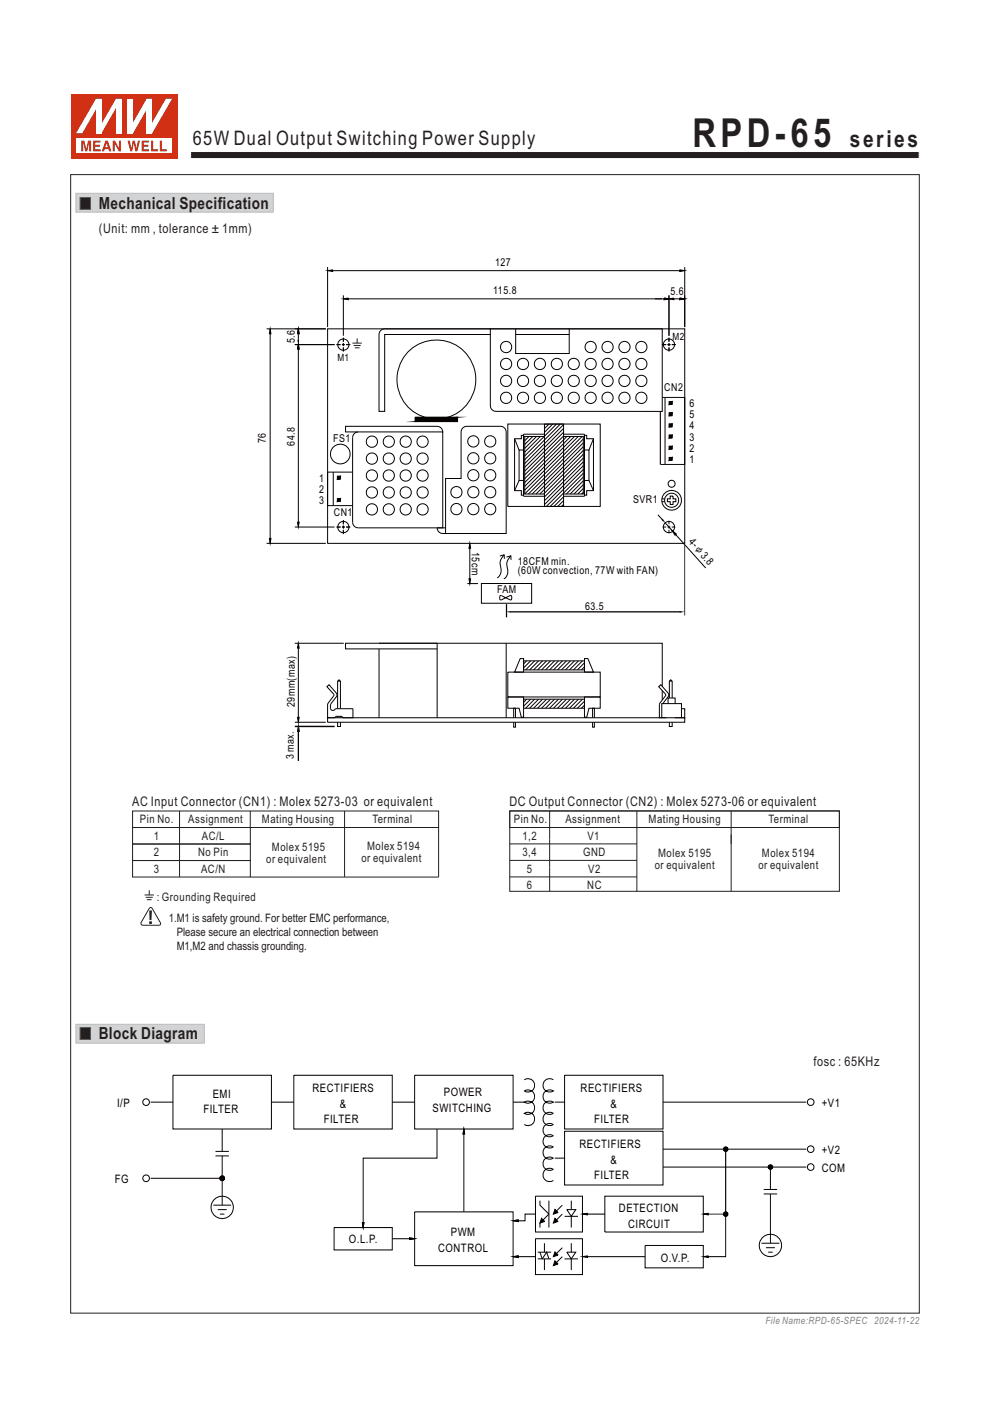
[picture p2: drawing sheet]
<svg xmlns="http://www.w3.org/2000/svg" width="210mm" height="297mm" viewBox="0 0 210 297" stroke-linecap="round" stroke-linejoin="round" font-family="sans-serif">
<path d="M16.1 41h41.9v4h-41.9z" fill-rule="evenodd" fill="#d1d3d4" stroke="#bbbdc0" stroke-width=".21"/>
<path d="M17 41.9h2.2v2.5h-2.2z" fill-rule="evenodd" fill="#231f20" stroke="#58595b" stroke-width=".21"/>
<g fill="none" stroke="#231f20" stroke-width=".21">
<path d="M28.1 171.9h64.9v3.5h-64.9zM28.1 175.4h25v3.5h-25zM28.1 178.9h25v3.5h-25zM38.1 171.9v3.5M53.1 171.9v3.5M73.1 171.9v14M93 175.4v10.5M108.1 178.9h27M108.1 171.9h69.9v3.5h-69.9zM108.1 171.9h69.9v17.1h-69.9zM116.6 171.9v17.1M135.1 171.9v17.1"/>
<path d="M155.1 171.9v17.1M28.1 182.4h25v3.5h-25zM53.1 186h40M108.1 182.4h27M108.1 185.9h27"/>
</g>
<path d="M138.9 63.4h1.5" fill="none" stroke="#050100" stroke-width=".21"/>
<g fill="#050100">
<path d="M140.9 63.2l1 .2-1 .1z"/>
<path d="M144.2 63.2l1 .2-1 .1z"/>
</g>
<path d="M140.9 63.2l1 .2-1 .1zM144.2 63.2l1 .2-1 .1z" fill="none" stroke="#050100" stroke-width=".21"/>
<path d="M141.9 63.4l1-.2v.3z" fill="#050100"/>
<path d="M141.9 63.4l1-.2v.3z" fill="none" stroke="#050100" stroke-width=".21"/>
<g fill="#050100">
<path d="M140.9 63.2l1 .2-1 .1z"/>
<path d="M144.2 63.2l1 .2-1 .1z"/>
</g>
<path d="M140.9 63.2l1 .2-1 .1zM144.2 63.2l1 .2-1 .1z" fill="none" stroke="#050100" stroke-width=".21"/>
<path d="M72.8 63.4l1.1-.2v.3z" fill="#050100"/>
<path d="M72.8 63.4l1.1-.2v.3z" fill="none" stroke="#050100" stroke-width=".21"/>
<path d="M144.2 57.2l1 .2-1 .2z" fill="#050100"/>
<path d="M144.2 57.2l1 .2-1 .2z" fill="none" stroke="#050100" stroke-width=".21"/>
<path d="M69.5 57.4l1.1-.2v.4z" fill="#050100"/>
<path d="M69.5 57.4l1.1-.2v.4z" fill="none" stroke="#050100" stroke-width=".21"/>
<g fill="#050100">
<path d="M63.3 73l.1 1h-.3z"/>
<path d="M63.3 69.7l.1 1.1h-.3z"/>
</g>
<path d="M63.3 73l.1 1h-.3zM63.3 69.7l.1 1.1h-.3z" fill="none" stroke="#050100" stroke-width=".21"/>
<g fill="#050100">
<path d="M63.1 72.1h.3l-.1 1z"/>
<path d="M63.3 73l.1 1h-.3z"/>
<path d="M63.3 69.7l.1 1.1h-.3z"/>
</g>
<path d="M63.3 73l.1 1h-.3zM63.3 69.7l.1 1.1h-.3z" fill="none" stroke="#050100" stroke-width=".21"/>
<path d="M63.1 110.7h.3l-.1 1z" fill="#050100"/>
<path d="M63.1 110.7h.3l-.1 1z" fill="none" stroke="#050100" stroke-width=".21"/>
<path d="M57.3 69.7l.2 1.1h-.4z" fill="#050100"/>
<path d="M57.3 69.7l.2 1.1h-.4z" fill="none" stroke="#050100" stroke-width=".21"/>
<path d="M57.1 114.2h.4l-.2 1z" fill="#050100"/>
<path d="M57.1 114.2h.4l-.2 1z" fill="none" stroke="#050100" stroke-width=".21"/>
<path d="M63.3 136.4l.1 1h-.3z" fill="#050100"/>
<path d="M63.3 136.4l.1 1h-.3z" fill="none" stroke="#050100" stroke-width=".21"/>
<path d="M63.1 152.1h.3l-.1 1z" fill="#050100"/>
<path d="M63.1 152.1h.3l-.1 1z" fill="none" stroke="#050100" stroke-width=".21"/>
<g fill="#050100">
<path d="M140.3 110.2l.3-.2 .6 1z"/>
<path d="M142.5 112.5l1 .7-.3 .3z"/>
</g>
<path d="M142.5 112.5l1 .7-.3 .3z" fill="none" stroke="#050100" stroke-width=".21"/>
<path d="M99.6 115.2l.2 1.1h-.3z" fill="#050100"/>
<path d="M99.6 115.2l.2 1.1h-.3z" fill="none" stroke="#050100" stroke-width=".21"/>
<path d="M99.5 122.7h.3l-.2 1.1z" fill="#050100"/>
<g fill="none" stroke="#050100" stroke-width=".21">
<path d="M69.5 56.6v12.7M70.1 57.4h74.8M145.2 56.6v12.7M56.5 69.7h12.6M57.3 70.5v44M62.5 73.1h8.5M63.3 70.3v2.2M63.3 73.7v37.6M69.5 69.7h.1M69.5 69.7h75.7v45.5h-75.7zM71.3 73.1h.9M72.5 73.1h.6"/>
<path d="M72.8 62.6v8.6M72.8 72.8v.6M72.8 73.7v.9M72.8 71.6v.9M73.4 63.4h68M74.3 73.1h-.9M104 69.7v16.3a1.19 1.19 0 0 0 1.2 1.2h35.3v-17.5h-58.9a1.19 1.19 0 0 0-1.2 1.2v16.3h1.2v-16.3h22.4M109.4 70.9h11.3M109.4 69.7v5.3h11.3v-5.3M140.4 73.1h.9M141.6 73.1h.6M141.9 71.6h.1"/>
<path d="M141.9 72.8v.6M141.9 62.6v8.6M141.9 71.6v.9M141.9 73.7v.9M142.4 63.4h2.4M142.5 73.1h.9M145.2 69.7h.1M75.3 91.8l.7-.2h17.9v20.3h-17.9a1.19 1.19 0 0 1-1.2-1.2v-17.9v-.4zM76 91.6h-2.7v-1.2h19.4a1.19 1.19 0 0 1 1.2 1.2M88.1 88.5h8.9v.9h-8.9zM93.9 91.6h.1M107.7 89.9h19.6v17.5h-19.6z"/>
<path d="M109.1 93l1 2.4M109.1 93h1.5v-.7h.5v12.7h-.5v-1h-1.5zM110.1 95.4h1v6.5h-1zM111.4 92.5l-.1 .1M112.2 92.5l-.9 .9M113 92.5l-1.7 1.7M113.8 92.5l-2.5 2.6M114.6 92.5l-3.3 3.4M115.4 92.5l-4.1 4.2M115.5 92.1h-4.4v13.1h4.4M115.5 92.5h-4.2v12.2h4.2M115.5 89.9h4v17.5h-4z"/>
<path d="M115.6 89.9l-.1 .2M116.4 89.9l-.9 1M117.2 89.9l-1.7 1.8M118 89.9l-2.5 2.6M118.9 89.9l-7.6 7.6M119.5 90.8l-8.2 8.3M119.5 91.6l-8.2 8.3M119.5 90l-8.2 8.3M119.5 92.4l-8.2 8.3M119.5 92.5h4.2v12.2h-4.2M119.5 92.1h4.5v13.1h-4.5M120.2 92.5l-8.9 9"/>
<path d="M121.1 92.5l-9.8 9.8M121.9 92.5l-10.6 10.6M122.7 92.5l-11.4 11.4M123.5 92.5l-12.2 12.2M123.7 99.5l-7.8 7.9M123.7 97.1l-8.2 8.3M123.7 98.7l-8.2 8.3M123.7 97.9l-8.2 8.3M123.7 93.1l-11.6 11.6M123.7 93.9l-10.8 10.8M123.7 94.7l-10 10M123.7 96.3l-8.4 8.4"/>
<path d="M123.7 95.5l-9.2 9.2M124 95.4h.9v6.5h-.9zM124 92.3h.4v.7h1.5v11h-1.5v1h-.4zM125.9 93l-1 2.4M140.1 87.2v11.3M140.5 84.3h4.7v14.2h-5.1M141.1 84.3v14.2M142 85.2h.5v.6h-.5zM142 87.5h.5v.6h-.5zM142 89.9h.5v.6h-.5zM142 92.3h.5v.6h-.5zM142 94.6h.5v.6h-.5z"/>
<path d="M142 97h.5v.6h-.5zM56.5 115.2h12.6M62.5 111.7h8.5M69.5 115.2h.1M70.7 100.1v7.1M71.3 111.7h.9M71.6 105.7h.6v.6h-.6zM71.6 101h.6v.6h-.6zM72.5 111.7h.6M72.8 110.3v.9M72.8 111.4v.6M72.8 112.3v.9"/>
<path d="M73.4 111.7h.9M74.8 100.1h-5.3v7.1h5.3M94.5 111.9h-1.8a1.17 1.17 0 0 0 1.2 1.2h13.5v-21.5a1.21 1.21 0 0 0-1.2-1.2h-7.2a1.19 1.19 0 0 0-1.2 1.2v9.9h-3.3v11.6M99.6 115.8v7.2M110.1 101.9l-1 2.1M119.5 105.3l-2 2.1M119.5 106.1l-1.2 1.3M119.5 106.9l-.4 .5M123.7 100.3l-7 7.1M123.7 101.1l-3.6 3.6M123.7 102l-2.8 2.7M123.7 103.6l-1.2 1.1"/>
<path d="M123.7 102.8l-2 1.9M123.7 104.4l-.3 .3M124.9 101.9l1 2.1M139.5 109.1l1 1.2M140.4 105.8h.6M140.4 106.4h.6M140.5 111.7h.8M141.1 110.9l1.6 1.7M141.6 105.8h.6v-.6h.6v.6h.6v.6h-.6v.6h-.6v-.6h-.6zM141.6 111.7h.6M141.9 111.4v.6M141.9 110.4v.8"/>
<path d="M141.9 112.3v.8M142.5 111.7h.7M143.2 113.2l6.5 7.2M62.5 136.4h10.4M63.3 137v15.4M73.3 136.4h.1M80.4 137.6v14.6M80.4 136.4h60.1v9.1M92.7 137.6h-19.4v-1.2h19.4v15.8M99.1 123.7h2.3M99.5 122.7h.3l-.2 1.1zM99.6 123.8h.1"/>
<path d="M102.1 123.7h10.7v4.2h-10.7zM106 126.3h.4l.9 .4-1.1 .5-.2-.2zM107.3 126.7l.9-.4h.1l.2 .2v.5l-.2 .2zM107.4 136.4v15.8M110.3 139.6h.8v2.9h-2zM124 139.6h.7l1.2 2.9h-1.9zM62.5 153.1h6.6M69.3 145.6l.5-.4 1.5 1.8a.59 .59 0 0 1 0 .8l-1.1 1.4-.1 1.1a.57 .57 0 0 0 .5 .3 .57 .57 0 0 0 .5-.3h3.8v1.9h-2.1l-.3-.3h-1.2l-.3 .3h-1.5v-3l1.3-1.9zM69.5 153.1h.1M69.5 152.2h75.7v.9h-75.7zM71.6 153.1v.9h.6v-.9M71.6 151.9v.3"/>
<path d="M71.6 150.3v-5.9l.3-.3 .3 .3v5.9M71.6 144.4h.6M72.2 151.9v.3M107.7 142.5h19.6v5.3h-19.6zM107.7 147.8h3.4v4.3h-.5l-.5-1.9h-2.4zM109 153.1v1.1h.3v-1.1M109 152.2v-2h.3v2M111.1 148.2h12.9v2h-12.9zM111.1 140.1h12.9v1.9h-12.9zM111.7 148.2l-.6 .7M111.7 140.1l-.6 .7M112.5 148.2l-1.4 1.5"/>
<path d="M112.6 140.1l-1.5 1.5M113.4 148.2l-1.9 2M113.4 140.1l-1.9 1.9M114.2 148.2l-1.9 2M114.2 140.1l-1.9 1.9M115.1 148.2l-1.9 2M115.1 140.1l-1.9 1.9M115.9 148.2l-1.9 2M115.9 140.1l-1.9 1.9M116.8 148.2l-1.9 2M116.8 140.1l-1.9 1.9M117.6 148.2l-1.9 2"/>
<path d="M117.6 140.1l-1.9 1.9M118.5 148.2l-1.9 2M118.5 140.1l-1.9 1.9M119.3 148.2l-1.9 2M119.3 140.1l-1.9 1.9M120.2 148.2l-2 2M120.2 140.1l-2 1.9M121 148.2l-1.9 2M121 140.1l-1.9 1.9M121.9 148.2l-2 2M121.9 140.1l-2 1.9M122.7 148.2l-1.9 2"/>
<path d="M122.7 140.1l-1.9 1.9M123.5 148.2l-1.9 2M123.5 140.1l-1.9 1.9M124 147.8h3.3v2.4h-2.4l-.5 1.9h-.4zM124 149.5l-.7 .7M124 148.7l-1.5 1.5M124 141.4l-.7 .6M124 140.5l-1.5 1.5M125.7 153.1v1.1h.4v-1.1M125.7 152.2v-2h.4v2M140.4 152.2v-3h4.1v3M140.5 146.4v2"/>
<path d="M140.6 149.2l1.1-1.4a.59 .59 0 0 0 0-.8l-1.5-1.8-.5 .4 1.5 1.7-1.3 1.9v3h1.4M141.7 149.2v-1.2h1.5v1.2M142 153.1v.9h.6v-.9M142 148v-3.6l.3-.3 .3 .3v3.6M142 144.4h.5M144.5 150.3h.7v1.9h-2.1"/>
<circle cx="72.8" cy="73.1" r="1.19"/>
<circle cx="107.3" cy="73.6" r="1.2"/>
<circle cx="107.3" cy="77.2" r="1.2"/>
<circle cx="110.9" cy="77.2" r="1.2"/>
<circle cx="114.5" cy="77.2" r="1.2"/>
<circle cx="118.1" cy="77.2" r="1.2"/>
<circle cx="121.7" cy="77.2" r="1.2"/>
<circle cx="125.3" cy="77.2" r="1.2"/>
<circle cx="125.3" cy="73.6" r="1.2"/>
<circle cx="128.9" cy="77.2" r="1.2"/>
<circle cx="128.9" cy="73.6" r="1.2"/>
<circle cx="132.5" cy="77.2" r="1.2"/>
<circle cx="132.5" cy="73.6" r="1.2"/>
<circle cx="136" cy="77.2" r="1.2"/>
<circle cx="136" cy="73.6" r="1.2"/>
<circle cx="141.9" cy="73.1" r="1.19"/>
<circle cx="72.2" cy="96.3" r="2.09"/>
<circle cx="78.9" cy="93.6" r="1.2"/>
<circle cx="78.9" cy="97.2" r="1.2"/>
<circle cx="82.5" cy="97.2" r="1.2"/>
<circle cx="82.5" cy="93.6" r="1.2"/>
<circle cx="86.1" cy="93.6" r="1.2"/>
<circle cx="86.1" cy="97.2" r="1.2"/>
<circle cx="89.6" cy="93.6" r="1.2"/>
<circle cx="89.6" cy="97.2" r="1.2"/>
<circle cx="92.5" cy="80.5" r="8.4"/>
<circle cx="100.4" cy="97.2" r="1.2"/>
<circle cx="100.4" cy="93.6" r="1.2"/>
<circle cx="104" cy="97.2" r="1.2"/>
<circle cx="104" cy="93.6" r="1.2"/>
<circle cx="107.3" cy="84.3" r="1.2"/>
<circle cx="107.3" cy="80.8" r="1.2"/>
<circle cx="110.9" cy="84.3" r="1.2"/>
<circle cx="110.9" cy="80.8" r="1.2"/>
<circle cx="114.5" cy="84.3" r="1.2"/>
<circle cx="114.5" cy="80.8" r="1.2"/>
<circle cx="118.1" cy="84.3" r="1.2"/>
<circle cx="118.1" cy="80.8" r="1.2"/>
<circle cx="121.7" cy="84.3" r="1.2"/>
<circle cx="121.7" cy="80.8" r="1.2"/>
<circle cx="125.3" cy="84.3" r="1.2"/>
<circle cx="125.3" cy="80.8" r="1.2"/>
<circle cx="128.9" cy="84.3" r="1.2"/>
<circle cx="128.9" cy="80.8" r="1.2"/>
<circle cx="132.5" cy="84.3" r="1.2"/>
<circle cx="132.5" cy="80.8" r="1.2"/>
<circle cx="136" cy="84.3" r="1.2"/>
<circle cx="136" cy="80.8" r="1.2"/>
<circle cx="72.8" cy="111.7" r="1.19"/>
<circle cx="78.9" cy="100.8" r="1.2"/>
<circle cx="78.9" cy="104.4" r="1.2"/>
<circle cx="78.9" cy="108" r="1.19"/>
<circle cx="82.5" cy="100.8" r="1.2"/>
<circle cx="82.5" cy="104.4" r="1.2"/>
<circle cx="82.5" cy="108" r="1.19"/>
<circle cx="86.1" cy="100.8" r="1.2"/>
<circle cx="86.1" cy="104.4" r="1.2"/>
<circle cx="86.1" cy="108" r="1.2"/>
<circle cx="89.6" cy="100.8" r="1.2"/>
<circle cx="89.6" cy="104.4" r="1.2"/>
<circle cx="89.6" cy="108" r="1.2"/>
<circle cx="96.8" cy="104.4" r="1.2"/>
<circle cx="96.8" cy="107.9" r="1.2"/>
<circle cx="100.4" cy="104.4" r="1.2"/>
<circle cx="100.4" cy="107.9" r="1.2"/>
<circle cx="100.4" cy="100.8" r="1.2"/>
<circle cx="104" cy="107.9" r="1.2"/>
<circle cx="104" cy="104.4" r="1.2"/>
<circle cx="104" cy="100.8" r="1.2"/>
<circle cx="141.9" cy="111.7" r="1.19"/>
<circle cx="142.4" cy="106.1" r="2.09"/>
<circle cx="142.5" cy="102.6" r=".75"/>
<circle cx="142.5" cy="106.1" r="1.5"/>
</g>
<g fill="#050100" stroke="#050100" stroke-width=".21">
<path d="M71.6 106.3l.6-.6v.6z" fill-rule="evenodd"/>
<path d="M71.6 105.7h.6l-.6 .6z" fill-rule="evenodd"/>
<path d="M72.2 101v.6h-.6z" fill-rule="evenodd"/>
<path d="M71.6 101h.6l-.6 .6z" fill-rule="evenodd"/>
<path d="M88.1 88.5h8.9l-8.9 .9z" fill-rule="evenodd"/>
<path d="M88.1 89.4l8.9-.9v.9z" fill-rule="evenodd"/>
<path d="M142 85.8l.5-.6v.6z" fill-rule="evenodd"/>
<path d="M142 85.2h.5l-.5 .6z" fill-rule="evenodd"/>
<path d="M142.5 87.5v.6h-.5z" fill-rule="evenodd"/>
<path d="M142 87.5h.5l-.5 .6z" fill-rule="evenodd"/>
<path d="M142.5 89.9v.6h-.5z" fill-rule="evenodd"/>
<path d="M142 89.9h.5l-.5 .6z" fill-rule="evenodd"/>
<path d="M142.5 92.3v.6h-.5z" fill-rule="evenodd"/>
<path d="M142 92.3h.5l-.5 .6z" fill-rule="evenodd"/>
<path d="M142.5 94.6v.6h-.5z" fill-rule="evenodd"/>
<path d="M142 94.6h.5l-.5 .6z" fill-rule="evenodd"/>
<path d="M142.5 97v.6h-.5z" fill-rule="evenodd"/>
<path d="M142 97h.5l-.5 .6z" fill-rule="evenodd"/>
</g>
<path d="M38.1 175.4v10.5" fill="none" stroke="#231f20" stroke-width=".21"/>
<path d="M16.1 217.2h27.2v4h-27.2z" fill-rule="evenodd" fill="#d1d3d4" stroke="#bbbdc0" stroke-width=".21"/>
<path d="M17 217.9h2.2v2.5h-2.2z" fill-rule="evenodd" fill="#231f20" stroke="#58595b" stroke-width=".21"/>
<g fill="none" stroke="#050100" stroke-width=".21">
<path d="M140.6 233.7h30.4M45.2 255.5h3.8M46.2 256.5h1.9M46.7 257.4h.9M47.1 245.1v10.4M113.6 257.4h-2.2v1.4h-2.2M163.4 253.2v10.4M161.5 263.6h3.8M162.5 264.5h1.9M162.9 265.5h1"/>
<circle cx="47.1" cy="256" r="2.38"/>
<circle cx="163.4" cy="264.1" r="2.37"/>
</g>
<path d="M153.9 257.4l.4-.2 .1 .2z" fill="#050100"/>
<path d="M153.9 257.4l.4-.2 .1 .2z" fill="none" stroke="#050100" stroke-width=".21"/>
<path d="M154.2 257l.1 .2-.4 .2z" fill="#050100"/>
<path d="M154.2 257l.1 .2-.4 .2z" fill="none" stroke="#050100" stroke-width=".21"/>
<path d="M153.9 256.9l.3 .1-.3 .4z" fill="#050100"/>
<path d="M153.9 256.9l.3 .1-.3 .4z" fill="none" stroke="#050100" stroke-width=".21"/>
<path d="M153.7 257l.2-.1v.5z" fill="#050100"/>
<path d="M153.7 257l.2-.1v.5z" fill="none" stroke="#050100" stroke-width=".21"/>
<path d="M153.5 257.2l.2-.2 .2 .4z" fill="#050100"/>
<path d="M153.5 257.2l.2-.2 .2 .4z" fill="none" stroke="#050100" stroke-width=".21"/>
<path d="M153.5 257.2l.4 .2h-.5z" fill="#050100"/>
<path d="M153.5 257.2l.4 .2h-.5z" fill="none" stroke="#050100" stroke-width=".21"/>
<path d="M153.4 257.4h.5l-.4 .3z" fill="#050100"/>
<path d="M153.4 257.4h.5l-.4 .3z" fill="none" stroke="#050100" stroke-width=".21"/>
<path d="M153.5 257.7l.4-.3-.2 .4z" fill="#050100"/>
<path d="M153.5 257.7l.4-.3-.2 .4z" fill="none" stroke="#050100" stroke-width=".21"/>
<path d="M153.9 257.4v.5l-.2-.1z" fill="#050100"/>
<path d="M153.9 257.4v.5l-.2-.1z" fill="none" stroke="#050100" stroke-width=".21"/>
<path d="M153.9 257.4l.3 .4-.3 .1z" fill="#050100"/>
<path d="M153.9 257.4l.3 .4-.3 .1z" fill="none" stroke="#050100" stroke-width=".21"/>
<path d="M153.9 257.4l.4 .3-.1 .1z" fill="#050100"/>
<path d="M153.9 257.4l.4 .3-.1 .1z" fill="none" stroke="#050100" stroke-width=".21"/>
<path d="M153.9 257.4h.5l-.1 .3z" fill="#050100"/>
<g fill="none" stroke="#050100" stroke-width=".21">
<path d="M62.3 228h20.9v11.4h-20.9zM83.2 233.7h4.7M87.9 228h20.9v11.4h-20.9zM92.7 239.4v6.1h-15.7v14.8M98.4 239.9v17M108.8 233.7h2.4M111.2 228.9a1.42 1.42 0 0 1 2.2 1.2 1.42 1.42 0 0 1-2.2 1.2 1.42 1.42 0 0 1 2.2 1.2 1.42 1.42 0 0 1-2.2 1.2 1.42 1.42 0 0 1 2.2 1.2 1.42 1.42 0 0 1-2.2 1.2 1.42 1.42 0 0 1 2.2 1.1 1.42 1.42 0 0 1-2.2 1.2M87.9 256.9h20.9v11.4h-20.9zM117.4 240.8a1.42 1.42 0 0 0-2.2 1.2 1.42 1.42 0 0 0 2.2 1.2 1.42 1.42 0 0 0-2.2 1.2 1.42 1.42 0 0 0 2.2 1.1 1.42 1.42 0 0 0-2.2 1.2 1.42 1.42 0 0 0 2.2 1.2 1.42 1.42 0 0 0-2.2 1.2 1.42 1.42 0 0 0 2.2 1.2M124.1 257.4h4.2M128.3 253.6h20.9v7.6h-20.9zM153.9 243.3v14.1h-4"/>
<path d="M153.9 257.4h.5l-.1 .3zM83.2 262.6h4.1M136.8 264.1h12.4v4.7h-12.4z"/>
</g>
<path d="M163.4 247.4l.4-.2 .1 .2z" fill="#050100"/>
<path d="M163.4 247.4l.4-.2 .1 .2z" fill="none" stroke="#050100" stroke-width=".21"/>
<path d="M163.6 247l.2 .2-.4 .2z" fill="#050100"/>
<path d="M163.6 247l.2 .2-.4 .2z" fill="none" stroke="#050100" stroke-width=".21"/>
<path d="M163.4 247h.2l-.2 .4z" fill="#050100"/>
<path d="M163.4 247h.2l-.2 .4z" fill="none" stroke="#050100" stroke-width=".21"/>
<path d="M163.2 247h.2v.4z" fill="#050100"/>
<path d="M163.2 247h.2v.4z" fill="none" stroke="#050100" stroke-width=".21"/>
<path d="M163 247.2l.2-.2 .2 .4z" fill="#050100"/>
<path d="M163 247.2l.2-.2 .2 .4z" fill="none" stroke="#050100" stroke-width=".21"/>
<path d="M163 247.2l.4 .2h-.5z" fill="#050100"/>
<path d="M163 247.2l.4 .2h-.5z" fill="none" stroke="#050100" stroke-width=".21"/>
<path d="M162.9 247.4h.5l-.4 .3z" fill="#050100"/>
<path d="M162.9 247.4h.5l-.4 .3z" fill="none" stroke="#050100" stroke-width=".21"/>
<path d="M163 247.7l.4-.3-.2 .5z" fill="#050100"/>
<path d="M163 247.7l.4-.3-.2 .5z" fill="none" stroke="#050100" stroke-width=".21"/>
<path d="M163.4 247.4v.5h-.2z" fill="#050100"/>
<path d="M163.4 247.4v.5h-.2z" fill="none" stroke="#050100" stroke-width=".21"/>
<path d="M163.4 247.4l.2 .5h-.2z" fill="#050100"/>
<path d="M163.4 247.4l.2 .5h-.2z" fill="none" stroke="#050100" stroke-width=".21"/>
<path d="M163.4 247.4l.4 .3-.2 .2z" fill="#050100"/>
<path d="M163.4 247.4l.4 .3-.2 .2z" fill="none" stroke="#050100" stroke-width=".21"/>
<path d="M163.4 247.4h.5l-.1 .3z" fill="#050100"/>
<path d="M163.4 247.4h.5l-.1 .3z" fill="none" stroke="#050100" stroke-width=".21"/>
<path d="M153.9 243.6l.4-.2 .1 .2z" fill="#050100"/>
<path d="M153.9 243.6l.4-.2 .1 .2z" fill="none" stroke="#050100" stroke-width=".21"/>
<path d="M154.2 243.2l.1 .2-.4 .2z" fill="#050100"/>
<path d="M154.2 243.2l.1 .2-.4 .2z" fill="none" stroke="#050100" stroke-width=".21"/>
<path d="M153.9 243.2h.3l-.3 .4z" fill="#050100"/>
<path d="M153.9 243.2h.3l-.3 .4z" fill="none" stroke="#050100" stroke-width=".21"/>
<path d="M153.7 243.2h.2v.4z" fill="#050100"/>
<path d="M153.7 243.2h.2v.4z" fill="none" stroke="#050100" stroke-width=".21"/>
<path d="M153.5 243.4l.2-.2 .2 .4z" fill="#050100"/>
<path d="M153.5 243.4l.2-.2 .2 .4z" fill="none" stroke="#050100" stroke-width=".21"/>
<path d="M153.5 243.4l.4 .2h-.5z" fill="#050100"/>
<path d="M153.5 243.4l.4 .2h-.5z" fill="none" stroke="#050100" stroke-width=".21"/>
<path d="M153.4 243.6h.5l-.4 .3z" fill="#050100"/>
<path d="M153.4 243.6h.5l-.4 .3z" fill="none" stroke="#050100" stroke-width=".21"/>
<path d="M153.5 243.9l.4-.3-.2 .5z" fill="#050100"/>
<path d="M153.5 243.9l.4-.3-.2 .5z" fill="none" stroke="#050100" stroke-width=".21"/>
<path d="M153.9 243.6v.5h-.2z" fill="#050100"/>
<path d="M153.9 243.6v.5h-.2z" fill="none" stroke="#050100" stroke-width=".21"/>
<path d="M153.9 243.6l.3 .5h-.3z" fill="#050100"/>
<path d="M153.9 243.6l.3 .5h-.3z" fill="none" stroke="#050100" stroke-width=".21"/>
<path d="M153.9 243.6l.4 .3-.1 .2z" fill="#050100"/>
<path d="M153.9 243.6l.4 .3-.1 .2z" fill="none" stroke="#050100" stroke-width=".21"/>
<path d="M153.9 243.6h.5l-.1 .3z" fill="#050100"/>
<g fill="none" stroke="#050100" stroke-width=".21">
<path d="M119.7 239.8h20.9v11.4h-20.9zM113.6 253.6h9.9v7.6h-9.9zM117.7 245.5h2M140.6 247.4h30.4M140.6 243.6h30.4M153.9 243.6h.5l-.1 .3zM162 253.1h2.8M162 252.2h2.8M163.4 247.4v4.8M70.9 260.3h12.3v4.7h-12.3z"/>
<circle cx="172" cy="247.4" r=".71"/>
<circle cx="172" cy="243.6" r=".71"/>
</g>
<path d="M117.7 258.3l.7 .7-1 .3z" fill="#050100"/>
<path d="M117.7 258.3l.7 .7-1 .3z" fill="none" stroke="#050100" stroke-width=".21"/>
<path d="M114.9 258.3l.6 .7-1 .3z" fill="#050100"/>
<path d="M114.9 258.3l.6 .7-1 .3z" fill="none" stroke="#050100" stroke-width=".21"/>
<path d="M117.7 256.4l.7 .7-1 .3z" fill="#050100"/>
<g fill="none" stroke="#050100" stroke-width=".21">
<path d="M31.9 233.7h4.8M36.7 228h20.9v11.4h-20.9zM47.1 239.4v4.7M57.6 233.7h4.7M117.4 228.9a1.42 1.42 0 0 0-2.2 1.2 1.42 1.42 0 0 0 2.2 1.2 1.42 1.42 0 0 0-2.2 1.2 1.42 1.42 0 0 0 2.2 1.2 1.42 1.42 0 0 0-2.2 1.2 1.42 1.42 0 0 0 2.2 1.2 1.42 1.42 0 0 0-2.2 1.1 1.42 1.42 0 0 0 2.2 1.2 1.42 1.42 0 0 0-2.2 1.2 1.42 1.42 0 0 0 2.2 1.2M117.7 233.7h2M119.7 228h20.9v11.4h-20.9zM31.9 249.8h15.2M45.7 244.1h2.8M45.7 245.1h2.8M46.7 249.8h.4l-.4 .3zM46.7 249.6l.4 .2h-.4z"/>
<path d="M46.7 250.1l.4-.3-.2 .4zM46.9 249.4l.2-.1v.5zM46.9 249.4l.2 .4-.4-.2zM47.1 249.3l.3 .1-.3 .4zM47.1 249.8l.4 .3-.1 .1zM47.1 249.8l.3 .4-.3 .1zM47.1 249.8v.5l-.2-.1zM47.1 249.8l.4-.2 .1 .2zM47.1 249.8h.5l-.1 .3zM47.4 249.4l.1 .2-.4 .2zM114.5 254.6v.9l1.9 1.9-1.9 1.9v1M116.4 254.6v5.7"/>
<path d="M117.7 256.4l.7 .7-1 .3zM119.3 257.4l-1.9 1.9M119.3 255.5l-1.9 1.9M119.7 257.9h2.9M120.2 256.5h1.9l-.9 1.4zM121.2 254.6v1.9M121.2 257.9v2.4M109.4 266.4h4.2M113.6 262.6h9.9v7.6h-9.9zM114.1 266.9h2.8M114.1 265.5h2.8M114.5 265.5l.5 1.4 .9-1.4 .5 1.4"/>
<path d="M115.5 263.6v1.9M115.5 266.9v2.4M119.3 264.5l-1.9 1.9M119.3 266.4l-1.9 1.9M119.7 266.9h2.9M120.2 265.5h1.9l-.9 1.4zM121.2 263.6v1.9M121.2 266.9v2.4"/>
<circle cx="31" cy="233.7" r=".71"/>
<circle cx="172" cy="233.7" r=".71"/>
<circle cx="31" cy="249.8" r=".71"/>
</g>
<g fill="#050100" stroke="#050100" stroke-width=".21">
<path d="M47.1 249.8l.4-.2 .1 .2z" fill-rule="evenodd"/>
<path d="M47.4 249.4l.1 .2-.4 .2z" fill-rule="evenodd"/>
<path d="M47.1 249.3l.3 .1-.3 .4z" fill-rule="evenodd"/>
<path d="M46.9 249.4l.2-.1v.5z" fill-rule="evenodd"/>
<path d="M46.9 249.4l.2 .4-.4-.2z" fill-rule="evenodd"/>
<path d="M46.7 249.6l.4 .2h-.4z" fill-rule="evenodd"/>
<path d="M46.7 249.8h.4l-.4 .3z" fill-rule="evenodd"/>
<path d="M46.7 250.1l.4-.3-.2 .4z" fill-rule="evenodd"/>
<path d="M47.1 249.8v.5l-.2-.1z" fill-rule="evenodd"/>
<path d="M47.1 249.8l.3 .4-.3 .1z" fill-rule="evenodd"/>
<path d="M47.1 249.8l.4 .3-.1 .1z" fill-rule="evenodd"/>
<path d="M47.1 249.8h.5l-.1 .3z" fill-rule="evenodd"/>
</g>
<path d="M117.7 265.4l.7 .7-1 .3z" fill="#050100"/>
<path d="M117.7 265.4l.7 .7-1 .3z" fill="none" stroke="#050100" stroke-width=".21"/>
<path d="M117.7 267.3l.7 .7-1 .3z" fill="#050100"/>
<path d="M76.9 259.2h.3l-.2 1.1zM153.9 257.4v9h-4.3M77 260.2h.1M86.8 262.5l1.1 .1-1.1 .2zM117.7 267.3l.7 .7-1 .3zM124.1 266.4h12.7" fill="none" stroke="#050100" stroke-width=".21"/>
<g fill="#050100" stroke="#050100" stroke-width=".21">
<path d="M76.9 259.2h.3l-.2 1.1z" fill-rule="evenodd"/>
<path d="M86.8 262.5l1.1 .1-1.1 .2z" fill-rule="evenodd"/>
</g>
<path d="M123.6 257.4l1-.2v.4z" fill="#050100"/>
<path d="M123.6 257.4l1-.2v.4z" fill="none" stroke="#050100" stroke-width=".21"/>
<path d="M149.2 257.4l1-.2v.4z" fill="#050100"/>
<path d="M149.2 257.4l1-.2v.4z" fill="none" stroke="#050100" stroke-width=".21"/>
<path d="M123.6 266.4l1-.1v.3z" fill="#050100"/>
<path d="M123.6 266.4l1-.1v.3z" fill="none" stroke="#050100" stroke-width=".21"/>
<path d="M149.2 266.4l1-.1v.3z" fill="#050100"/>
<path d="M62.5 154h8.5M63.3 154.6v6.7M98.4 239.4l.2 1h-.4zM108.9 258.8l1.1-.2v.4zM108.9 266.4l1.1-.1v.3zM149.2 266.4l1-.1v.3z" fill="none" stroke="#050100" stroke-width=".21"/>
<g fill="#050100" stroke="#050100" stroke-width=".21">
<path d="M108.9 266.4l1.1-.1v.3z" fill-rule="evenodd"/>
<path d="M108.9 258.8l1.1-.2v.4z" fill-rule="evenodd"/>
<path d="M98.4 239.4l.2 1h-.4z" fill-rule="evenodd"/>
</g>
<path d="M63.3 154.1l.2 1h-.4z" fill-rule="evenodd" fill="#231f20" stroke="#231f20" stroke-width=".21"/>
<path d="M15 37h180v241.4h-180zM63.3 154.1l.2 1h-.4z" fill="none" stroke="#231f20" stroke-width=".21"/>
<path d="M40.4 32.1h154.6v1.5h-154.6z" fill-rule="evenodd" fill="#231f20" stroke="#fff" stroke-width=".21"/>
<path d="M30.7 189.8h1.9M30.9 190.2h1.5M31.2 190.7h1M31.7 188.8v1M31.8 192.5h.3l.2 .1 1.7 3v.4l-.4 .2h-3.3a.4 .4 0 0 1-.3-.6z" fill="none" stroke="#231f20" stroke-width=".21"/>
<g fill="#231f20">
<path d="M31.7 193h.5l-.1 2.1h-.4z" fill-rule="evenodd"/>
<path d="M31.7 195.4h.5v.5h-.5z" fill-rule="evenodd"/>
</g>
<path d="M74.8 72.7h1.9M75 73.2h1.5M75.3 73.7h1M75.8 71.7v1" fill="none" stroke="#231f20" stroke-width=".21"/>
<path d="M145.2 115.5v15" fill="none" stroke="#050100" stroke-width=".21"/>
<g fill="#050100">
<path d="M144.2 129.5l1 .2-1 .2z"/>
<path d="M107.3 129.7l1.1-.2v.4z"/>
</g>
<path d="M106 117.9l.9-.3 .1 .9M106.9 117.6a2.6 2.6 0 0 0-.6 3 1.79 1.79 0 0 1-.9 1.9M107.4 118.1l.9-.2 .1 .8M108.3 117.9a2.6 2.6 0 0 0-.6 3 1.79 1.79 0 0 1-.8 1.8M107.4 128.1v2.8M108.4 129.7h35.9" fill="none" stroke="#050100" stroke-width=".21"/>
<path d="M15 20.1h22.6v13.5h-22.6z" fill="#d13014"/>
<path d="M16.1 29.3h20.4v3.2h-20.4z" fill="#fff"/>
<g fill="#d13014">
<path d="M27.1 29.8h.4l.4 1.7 .2-1.7h.5l.3 1.7 .4-1.7h.4l-.6 2.3h-.4l-.3-1.8-.3 1.8h-.5z" fill-rule="evenodd"/>
<path d="M30.1 29.8h1.5v.4h-1.1v.5h1v.4h-1v.6h1.1v.4h-1.5z" fill-rule="evenodd"/>
<path d="M32.1 29.8h.4v1.9h1v.4h-1.4z" fill-rule="evenodd"/>
<path d="M33.9 29.8h.4v1.9h1.1v.4h-1.5z" fill-rule="evenodd"/>
<path d="M17.2 29.8h.7l.4 1.8 .4-1.8h.6v2.3h-.4v-1.9l-.4 1.9h-.4l-.4-1.9v1.9h-.5z" fill-rule="evenodd"/>
<path d="M19.8 29.8h1.5v.4h-1.1v.5h1v.4h-1v.6h1.2v.4h-1.6z" fill-rule="evenodd"/>
<path d="M22.6 30.3l.3 .9h-.6zM22.4 29.8l-.8 2.3h.5l.1-.5h.8l.1 .5h.5l-.7-2.3z" fill-rule="evenodd"/>
<path d="M23.9 29.8h.5l.8 1.6v-1.6h.4v2.3h-.4l-.9-1.6v1.6h-.4z" fill-rule="evenodd"/>
</g>
<g fill="#fcffff">
<path d="M24.6 20.9h1.2v7.4h-1.2z"/>
<path d="M20.4 20.9h1.1v7.4h-1.1z"/>
<path d="M31.1 20.9h1.2v7.4h-1.2z"/>
<path d="M27.1 20.9h1.1v7.4h-1.1z"/>
</g>
<g fill="#fcffff">
<path d="M24.6 20.9h1.1l-4.2 7.4h-1.1z" fill-rule="evenodd"/>
<path d="M20.4 20.9h1.1v.4l-4.1 7h-1.3z" fill-rule="evenodd"/>
<path d="M35.2 20.9h1.3l-4.2 7.4h-1.2v-.4z" fill-rule="evenodd"/>
<path d="M31.1 20.9h1.2v.3l-4.1 7.1h-1.1v-.4z" fill-rule="evenodd"/>
</g>
<text font-size="8.5" fill="#231f20" x="146.9" y="31.1">RPD-65</text>
<text font-size="4.9" fill="#231f20" x="180.2" y="31.1">series</text>
<text font-size="4.2" fill="#231f20" x="40.9" y="30.7">65W Dual Output Switching Power Supply</text>
<g font-size="3.5" fill="#231f20">
<text x="20.9" y="44.4">Mechanical Specification</text>
<text x="20.9" y="220.4">Block Diagram</text>
</g>
<g font-size="2.8" fill="#231f20">
<text x="21" y="49.4">(Unit: mm , tolerance ± 1mm)</text>
<text x="28" y="170.8">AC Input Connector (CN1) : Molex 5273-03 or equivalent</text>
<text x="108" y="170.8">DC Output Connector (CN2) : Molex 5273-06 or equivalent</text>
<text x="172.5" y="226">fosc : 65KHz</text>
</g>
<g font-size="2.5" fill="#231f20">
<text x="29.7" y="174.5">Pin No.</text>
<text x="32.7" y="178">1</text>
<text x="39.9" y="174.5">Assignment</text>
<text x="42.8" y="178">AC/L</text>
<text x="55.6" y="174.5">Mating Housing</text>
<text x="79" y="174.5">Terminal</text>
<text x="109" y="174.5">Pin No.</text>
<text x="110.8" y="178">1,2</text>
<text x="119.9" y="174.5">Assignment</text>
<text x="124.6" y="178">V1</text>
<text x="137.6" y="174.5">Mating Housing</text>
<text x="163" y="174.5">Terminal</text>
<text x="32.7" y="181.5">2</text>
<text x="32.7" y="185">3</text>
<text x="42" y="181.5">No Pin</text>
<text x="42.6" y="185">AC/N</text>
<text x="56.5" y="183">or equivalent</text>
<text x="57.7" y="180.4">Molex 5195</text>
<text x="76.7" y="182.9">or equivalent</text>
<text x="77.9" y="180.3">Molex 5194</text>
<text x="110.8" y="181.5">3,4</text>
<text x="111.8" y="185">5</text>
<text x="123.7" y="181.5">GND</text>
<text x="124.8" y="185">V2</text>
<text x="138.9" y="184.3">or equivalent</text>
<text x="139.6" y="181.7">Molex 5195</text>
<text x="160.9" y="184.3">or equivalent</text>
<text x="161.6" y="181.7">Molex 5194</text>
<text x="33.2" y="190.9">: Grounding Required</text>
<text x="111.8" y="188.5">6</text>
<text x="124.6" y="188.5">NC</text>
<text x="35.8" y="195.6">1.M1 is safety ground. For better EMC performance,</text>
</g>
<g font-size="2.5" fill="#221816">
<text x="37.5" y="198.5">Please secure an electrical connection between</text>
<text x="37.5" y="201.5">M1,M2 and chassis grounding.</text>
</g>
<g font-size="2.5" fill="#050100">
<text x="45.1" y="232.7">EMI</text>
<text x="66.3" y="231.5">RECTIFIERS</text>
<text x="94.1" y="232.3">POWER</text>
<text x="123.2" y="231.5">RECTIFIERS</text>
<text x="24.8" y="234.6">I/P</text>
<text x="43.1" y="236">FILTER</text>
<text x="68.7" y="238.2">FILTER</text>
<text x="72.1" y="234.9">&amp;</text>
<text x="91.7" y="235.7">SWITCHING</text>
<text x="126" y="238.2">FILTER</text>
<text x="129.5" y="234.9">&amp;</text>
<text x="174.3" y="234.6">+V1</text>
<text x="122.9" y="243.4">RECTIFIERS</text>
<text x="174.3" y="244.6">+V2</text>
<text x="24.4" y="250.8">FG</text>
<text x="126" y="250.1">FILTER</text>
<text x="129.5" y="246.7">&amp;</text>
<text x="174.3" y="248.4">COM</text>
<text x="131.3" y="256.9">DETECTION</text>
<text x="74" y="263.6">O.L.P.</text>
<text x="95.6" y="262">PWM</text>
<text x="133.2" y="260.3">CIRCUIT</text>
<text x="92.9" y="265.3">CONTROL</text>
<text x="140.2" y="267.6">O.V.P.</text>
</g>
<g font-size="2.3" fill="#050100">
<text x="105" y="56.5">127</text>
<text x="104.6" y="62.4">115.8</text>
<text x="142.2" y="62.6">5.6</text>
<text x="62.5" y="72.8" transform="rotate(-90 62.5 72.8)">5.6</text>
<text x="140.9" y="83">CN2</text>
<text x="146.3" y="88.7">5</text>
<text x="146.3" y="86.3">6</text>
<text x="56.4" y="94" transform="rotate(-90 56.4 94)">76</text>
<text x="62.5" y="94.5" transform="rotate(-90 62.5 94.5)">64.8</text>
<text x="70.7" y="93.8">FS1</text>
<text x="146.3" y="93.4">3</text>
<text x="146.3" y="95.8">2</text>
<text x="146.3" y="91">4</text>
<text x="146.3" y="98.2">1</text>
<text x="67.7" y="102.2">1</text>
<text x="67.7" y="106.8">3</text>
<text x="67.7" y="104.5">2</text>
<text x="134.3" y="106.6">SVR1</text>
<text x="70.8" y="109.4">CN1</text>
<text x="100.1" y="117" transform="rotate(90 100.1 117)">15cm</text>
<text x="109.8" y="119.8">18CFM min.</text>
<text x="146" y="114.9" transform="rotate(50 146 114.9)">4-ψ3.8</text>
<text x="105.4" y="125.8">FAM</text>
<text x="109.8" y="121.7">(60W convection, 77W with FAN)</text>
<text x="124.1" y="129.2">63.5</text>
<text x="62.5" y="149.9" transform="rotate(-90 62.5 149.9)">29mm(max)</text>
<text x="62.3" y="161" transform="rotate(-90 62.3 161)">3 max.</text>
</g>
<g font-size="2.1" fill="#050100">
<text x="142.7" y="72">M2</text>
<text x="71.6" y="76.5">M1</text>
</g>
<text font-size="2.1" fill="#808285" x="162.3" y="280.8">File Name:RPD-65-SPEC 2024-11-22</text>
</svg>
